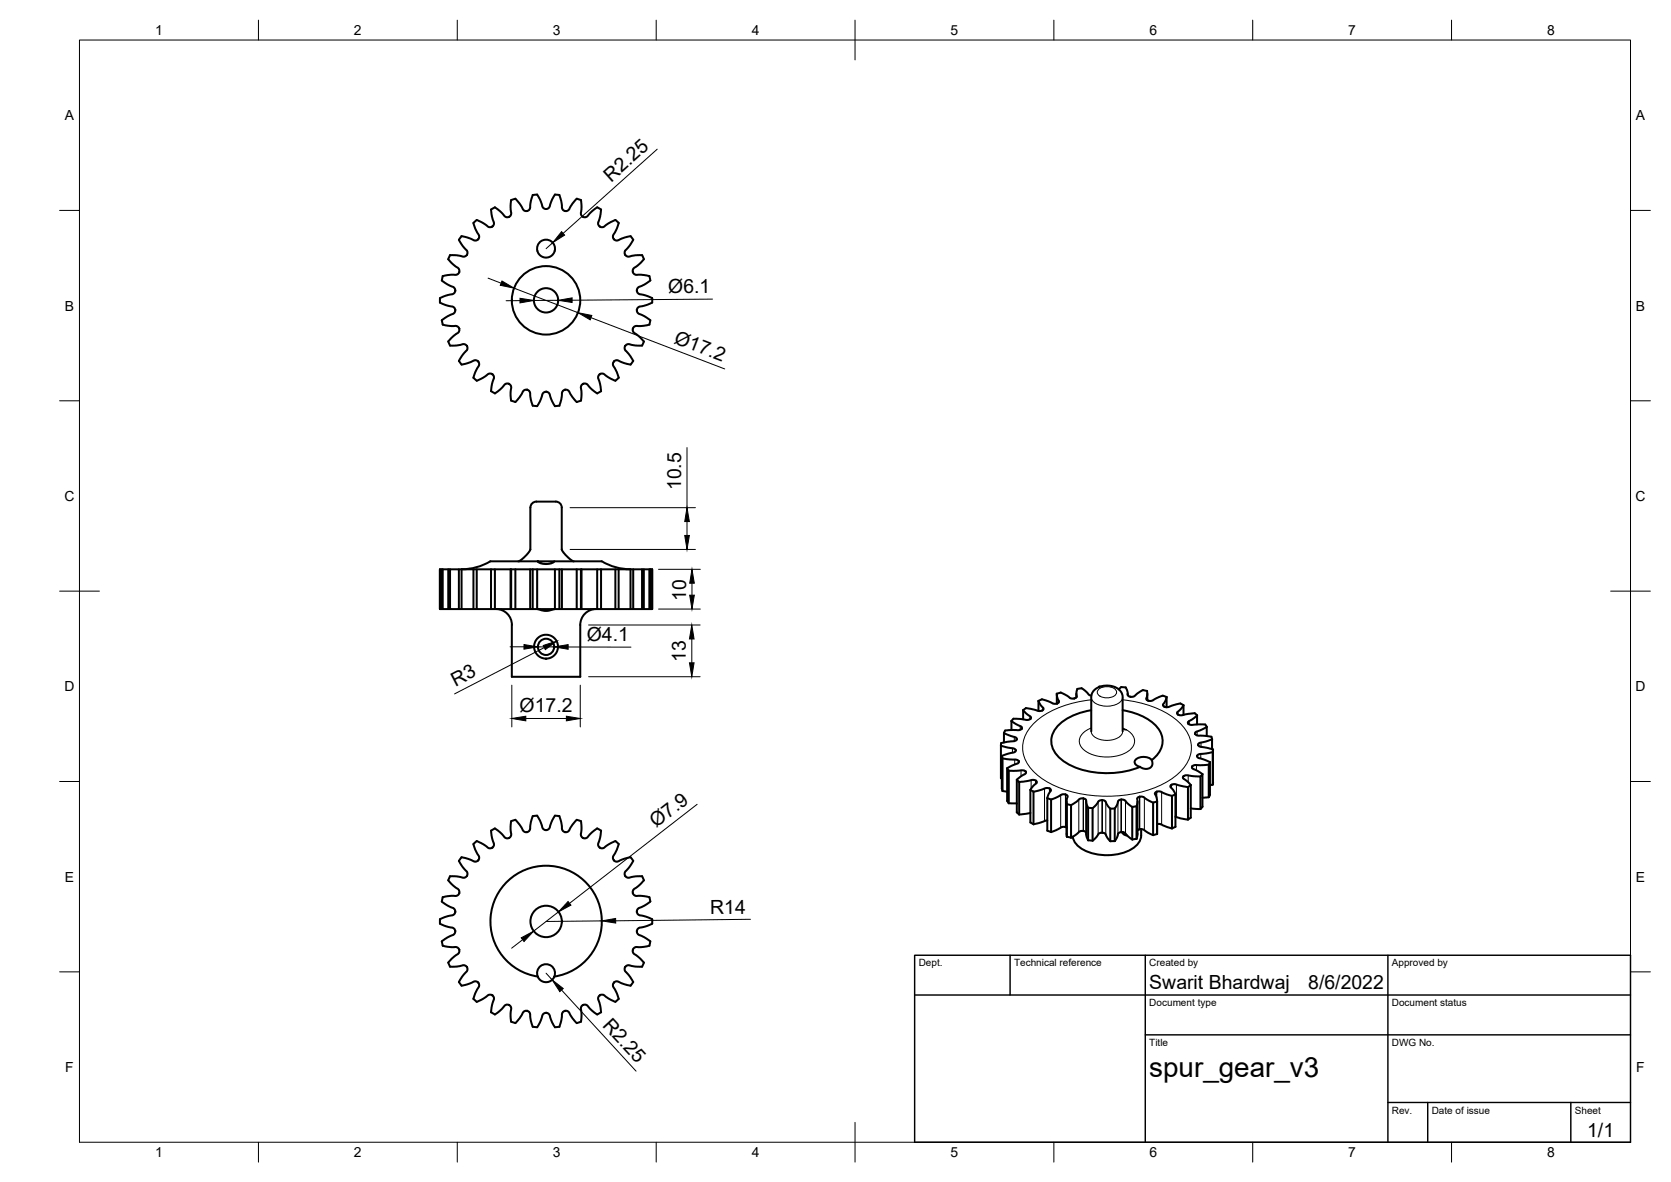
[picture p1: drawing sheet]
<svg xmlns="http://www.w3.org/2000/svg" width="420mm" height="297mm" viewBox="0 0 420 297" stroke-linecap="round" stroke-linejoin="round" font-family="sans-serif">
<!-- layer: Visible -->
<g fill="none" stroke="#000" stroke-width=".51">
<path d="M119.9 55.3l-.2 .2a1.06 1.06 0 0 0-.3 1.7l1 1.9 .1 .5-.3 .5M119.9 55.3l1.6 .8 1.4 1 .9-.2M123.8 56.9h.1M128 54.5l-.6 .1-.4-.2-1.7-1.7a1.08 1.08 0 0 0-1.8 0l.2 1.7 .5 1.6-.1 .5-.3 .4M128 54.5h.1M129.6 49.9l1 1.2 1 1.6 .6 .4 .5-.1 .5-.6 .4-2.4a1.08 1.08 0 0 1 1.5-1.1l.7 1.4 .7 1.8 .8 .4M129.6 49.9l-.3 .1a1.05 1.05 0 0 0-.9 1.5l.1 2.2-.2 .5-.3 .3M132.5 53h.1M137.3 52.5l.8-.4 .8-2.2a1.06 1.06 0 0 1 1.2-1 1.06 1.06 0 0 1 .9 1.3l.4 2.2 .7 .6M137.3 52.5h.1M142.1 53h.4l.5-.3 1.3-2a1.05 1.05 0 0 1 1.8-.4l.1 2-.2 1.4 .3 .5 .3 .3M142.1 53h.1"/>
<path d="M146.6 54.5l.6 .1 .4-.2 1.7-1.7a1.08 1.08 0 0 1 1.8 0l-.2 1.7-.5 1.6 .1 .5 .3 .4M146.7 54.5h.1M150.8 56.9h.1M154.7 55.3l-1.6 .8-1.4 1-.9-.2M154.7 55.3l.3 .2a1.07 1.07 0 0 1 .2 1.7l-1 1.9-.1 .5 .2 .5M158.5 59.4l-1.3 .3-1.9 .7h-.6l-.3-.3M158.6 59.3l.1 .3a1.08 1.08 0 0 1-.1 1.7l-1.4 1.7-.1 .4 .1 .6M112.7 65.2l1.1 1.1 1.5 1.1 .2 .5v.5M114.5 77.9l-.1 .4-.4 .5-2.1 1.1a1.06 1.06 0 0 0-.6 1.7l2.2 .3h1.2l.5 .2 .3 .5M114.5 77.9h.1M115.4 60.3l1 1.6 1 1.1 .1 .4-.1 .6M115.5 68.4l-.3 .4-.5 .3-2.4 .1a1.07 1.07 0 0 0-1.2 1.3l1.5 1 1.4 .7 .5 .7-.1 .6-.4 .3-2.5 .7a1.05 1.05 0 0 0-.9 1.5l1.7 .7 1.6 .4 .4 .4 .2 .4"/>
<path d="M115.5 68.4h.1M117.4 64l-.7 .5-2.5-.4a1.06 1.06 0 0 0-1.5 1M117.4 64h.1M120.2 60.1l-.4 .3h-.5l-2.3-.9a1.06 1.06 0 0 0-1.6 .8M120.3 60.1h.1M135.7 60.9a2.26 2.26 0 0 1 3.8 1 2.26 2.26 0 0 1-2.8 2.7l-1.1-.7a2.29 2.29 0 0 1 .1-3zM154.4 60.1h.1M157.2 64l.7 .5 2-.4h1.5M157.2 64h.1M159.1 68.4l.3 .4 .5 .3 1.2-.1 2.2 .4M159.1 68.4h.1M160.1 73.1l.2 .4 .4 .4 2.4 .6a1.06 1.06 0 0 1 .9 1.6l-1.7 .6-1.6 .4-.6 .7 .1 .5 .2 .4 2.3 1.2a1.07 1.07 0 0 1 .6 1.7"/>
<path d="M160.1 73.1h.1M160.1 77.9h.1M161.5 64.1l.4 1M161.9 65.2l-1.1 1.1-1.5 1.1-.2 .5v.5M163.3 69.4l.1 .3a1.08 1.08 0 0 1-.9 1.5l-2 1-.3 .5-.1 .4M113.2 86.9l1.5-.1 2-.3 .7 .5M115.4 90.7l.1 .2a1.03 1.03 0 0 0 1.7 .5l2.1-.9 .5 .1 .4 .3M115.5 82.6v.4l-.2 .5-1.9 1.6a1.06 1.06 0 0 0-.2 1.7M115.5 82.6h.1M117.4 87l.1 .3-.1 .7-1 1-1 1.7M117.4 87h.1M120.2 90.9l.3 .4-.1 .5-1.1 2.2a1.06 1.06 0 0 0 .6 1.7l1.6-.8 1.4-1 .9 .2"/>
<path d="M120.3 90.8h.1M123.8 94.1l.3 .4 .1 .5-.6 2.3a1.05 1.05 0 0 0 .8 1.6l1.3-1 1.3-1.3 .7-.2 .6 .3 .2 .5-.1 2.5a1.05 1.05 0 0 0 1.2 1.3M123.8 94v.1M128 96.4h.1M132.5 97.9h.1M137.3 98.5l-.8 .4-.9 2.3a1.05 1.05 0 0 1-1.7 .7l-.5-1.7-.2-1.7-.6-.6h-.5l-.5 .4-1 1.5-1 1.2M137.3 98.4h.1M142.1 97.9l-.7 .6-.4 2.5a1.08 1.08 0 0 1-1.5 1.1l-.8-1.4-.6-1.8-.8-.4M142.1 97.9h.1M146.7 96.4h.1M150.8 94.1l-.3 .4-.1 .5 .6 2.3a1.05 1.05 0 0 1-.8 1.6l-1.3-1-1.3-1.3-.7-.2-.6 .3-.3 .5 .2 2.5a1.07 1.07 0 0 1-1.2 1.3l-1-1.2-1-1.5-.5-.4h-.4M150.8 94.1l.9-.2 1.4 1 1.6 .8"/>
<path d="M150.8 94v.1M154.3 90.9l-.2 .4 .1 .5 1.1 2.2a1.06 1.06 0 0 1-.6 1.7M154.4 90.9l.3-.3 .6-.1 1.9 .8 1.3 .3M154.4 90.8h.1M157.2 87l-.1 .3 .1 .7 1.5 1.8a1.06 1.06 0 0 1-.1 1.8M157.2 87h.1M159.1 82.6v.4l.2 .5 1.5 1.2 1.1 1.1M159.2 82.6h-.1M161.4 86.9l-1.5-.1-2-.3-.7 .5M161.9 85.8l-.4 1M163.3 81.6l-2.2 .3h-1.2l-.5 .2-.3 .5M133.3 127.6v10.5l-.5 .8-1.1 1.3-1.4 .9"/>
<path d="M133.4 127.5a1.96 1.96 0 0 1 2.3-1.4h3.2a2.18 2.18 0 0 1 2.3 1v11l.6 .8 1.1 1.3 1.4 .9M110.6 143.1h53.4v10h-53.4zM111.1 143.1v10M111.3 143.1v10M112.7 143.1v10M113.2 143.1v10M115.4 143.1v10M116.1 143.1v10M119 143.1v10M119.9 143.1v10M123.3 141.1h11.9M123.3 141.1a14 14 0 0 1-7.2 2"/>
<path d="M123.5 143.1v10M124.4 143.1v10M124.7 153a4 4 0 0 1 4 4.1M128.4 143.1v10M128.5 143.1v10M128.7 157.1v13h17.2v-13M129.6 143.1v10M133.3 143.1v10M133.9 143.1v10M135.1 143.1v10M135.1 153.1l2 .4 2.4-.4M135.2 141.1h4.2l-.7 .4-1.2 .2-1.6-.2z"/>
<path d="M139.4 141.1h9.8a4.9 4.9 0 0 1 3.6 .7l3.2 1 2.5 .3v10M139.5 143.1v10M140.7 143.1v10M141.3 143.1v10M145 143.1v10M146.1 143.1v10M146.2 143.1v10M149.9 153a4 4 0 0 0-4 4.1M150.2 143.1v10M151.1 143.1v10M154.7 143.1v10M155.6 143.1v10"/>
<path d="M159.2 143.1v10M161.4 143.1v10M161.9 143.1v10M163.3 143.1v10M163.5 143.1v10M257.2 178.5a2.05 2.05 0 0 1 2.3-.3l1.8 .5 .8-.2M261.1 176.1a2.24 2.24 0 0 1 2.3 .1l1.4 .6h1M261.1 176.1l.6 1.1 .6 .7 .1 .3-.3 .3M261.1 176.1v2.6M262.1 178.5h.1M265.7 174.3a2.16 2.16 0 0 1 2.4 .4l1.2 .8h.8M265.7 174.3l.2 1.2 .4 .7-.1 .3-.4 .3"/>
<path d="M265.7 174.3v2.5M265.9 176.8h-.1M270.1 175.5h.1M270.6 174.3v.9M274.4 178.5a13.6 13.6 0 0 0-9.3 5.1 5.4 5.4 0 0 0 1.8 7.3 21 21 0 0 0 17.6 2.6l2.1-.8M274.4 174.8l-.6-.2-1.2-1.2a1.13 1.13 0 0 0-1.8-.1l-.2 1.1 .1 .7-.6 .4M276.7 172.5l-.4 .2M281.9 172.6l-.6 .6M281.9 172.7h.3a1.02 1.02 0 0 1 1.2 .9l.2 1.2 .4 .3h.7l.5-.2 2.2-1.5M282.3 178.5a13.5 13.5 0 0 1 9.3 5.1 5.5 5.5 0 0 1-2 7.4M283.5 174.3v.4M284.3 175.1h.1"/>
<path d="M287.4 173.4l1 .3M288.4 173.7l.1 1-.3 .9 .6 .5M288.5 174.3v1.7M288.8 176.1h.1M292.4 174.8l-2.6 1.3h-1M292.4 174.8l1 .4M292.8 177.6l-.4-.5 .6-.9 .3-1v2.5M292.8 177.6h.1M296.2 179.6h.1M297.6 177.2l-.7 1-.9 .8v.3l.2 .2M297.6 177.2v2.4M297.6 177.2a2.16 2.16 0 0 0-2.3-.1l-1.6 .6-.9-.1"/>
<path d="M300.4 179.2l-3.2 .6-1-.2M300.4 179.2l.6 .6M251.7 187.4v8.2l.2 .1M251.7 187.4l3.1 .7 .6 .5M251.7 186.7v.7M251.9 190l.2 .6M251.9 190v8.1l.2 .7M252.1 198.8l1.1 .2M252.1 190.6l3.4 .3 .7 .4M252.1 190.6v8.2M252.7 183.6l-.3 .6M253.2 193.1l.4 .6"/>
<path d="M253.6 193.7l3.6-.1 .5 .1 .3 .3-.3 .5-2 1.5v8.1l.6 .6M253.6 193.7v8.2M254.3 181.2l2.5 1.4 .1 .5M254.3 181.2v2.3M255.4 188.6l-.1 .3-.4 .2-3 .9M255.4 188.6h.1M255.7 185.8l-.1-.3-.3-.2-2.9-1.1v2.4M255.7 185.8l-.6 .4-3.4 .5M255.7 196l.6 .5M255.7 185.8h.1M256.2 191.3v.3l-.3 .2-2.7 1.3v8.2M256.2 191.3h.1"/>
<path d="M256.3 196.5v8.2M256.9 183.1l-.7 .4-3.5 .1M256.9 183.1h.1M257.9 193.9h.1M259.1 198.5l.8 .5M259.1 180.7l.1-.6-1.9-1.6v2.3M259.1 180.7l-.9 .2-2.4-.3a1.26 1.26 0 0 0-1.5 .6M259.1 180.7h.1M259.9 199v8.1M260.5 196.2l-1-.2-3.2 .5M260.5 196.2l.2 .3-.1 .3-.8 .8-.7 .9v8.2M260.5 196.2h.1"/>
<path d="M263.9 198.1h-1.1l-2.9 .9M263.9 198.1l.3 .3v.3l-.5 .9-.4 1M263.9 198.1h.1M267.9 199.7h-1l-2.6 1.2M267.9 199.7l.6 .4-.3 1v1M267.9 199.6v.1M274.4 183.8v-9.2l.5-.9 .7-.7 1-.5 1.5-.2 1.4 .1 1.2 .4 .9 .7 .6 .9 .1 9.4M289.6 191l.2 1.2-.7 .8-1 .2-1.5-.5M289.6 191a2.9 2.9 0 0 0-4.3 .3 1.31 1.31 0 0 0 1.4 1.4M290.8 199l-.4 .5 .5 1.7v8.4M290.8 199l1-.1 2.9 1.1M290.9 199h.1"/>
<path d="M294.6 197.2l-.3 .6 .7 .7 .6 1.1M294.6 197.2l.9-.1 3.2 .7M294.6 197.2h.1M295.6 199.6v8.2l-.9 .4M295.6 199.6l-.9 .4M297.6 195.1l-.1 .5 1.9 1.7v8.2M297.6 195.1l1-.3 3.2 .3M297.6 195.1h.1M298.7 197.8v8.2M298.8 181.9l.8 .3 2.4-.2a1.15 1.15 0 0 1 1.5 .7M298.8 181.9l-.1-.4 .2-.3 2.1-1.4v2.2M298.8 181.9h.1"/>
<path d="M299.4 197.3l-.7 .5M299.8 192.6l.7-.4h3.4v8.1l-1.6 .2M299.8 192.6l.1 .6 2.4 1.3M299.8 192.6h.1M300.5 184.4v.1M301 189.9v.3l.4 .3 2.8 1M301 189.9h.1M301.3 187.2h.1M301.8 195.1v8.2M302.3 194.5l.1 8.2-.5 .6M302.4 194.6l-.5 .5M303.4 182.7l-2.7 1.2-.2 .5 .6 .4 3.5 .4"/>
<path d="M303.4 182.7v2.3M304.2 191.5l.1 8.2-.3 .6M304.3 191.5l-.3 .7M304.6 185.2l.2 .6M304.8 188.3v-2.5l-3.1 .9-.4 .3v.4l.4 .2 3.3 .7M304.9 197.2l-.7 .1M304.9 189l-3.3 .5-.6 .4M304.9 189v8.2M305 188.3v8.2M305 196.5v.7M305 188.4v.6M115.4 216.4l1 1.6 1 1.1 .1 .3-.1 .7"/>
<path d="M119.9 211.4l-.2 .1a1.06 1.06 0 0 0-.3 1.8l1 1.9 .1 .5-.3 .5M119.9 211.4l1.6 .7 1.4 1 .9-.1M120.2 216.2l-.4 .3h-.5l-2.3-.9a1.06 1.06 0 0 0-1.6 .7M120.3 216.2h.1M123.8 213h.1M128 210.6l-.6 .1-.4-.2-1.7-1.7a1.08 1.08 0 0 0-1.8-.1l.2 1.8 .5 1.6-.1 .5-.3 .4M128 210.6h.1M129.6 206l1 1.2 1 1.6 .6 .3 .5-.1 .5-.5 .4-2.4a1.08 1.08 0 0 1 1.5-1.1l.7 1.4 .7 1.8 .8 .4M129.6 206l-.3 .1a1.05 1.05 0 0 0-.9 1.5l.1 2.2-.2 .5-.3 .3M132.5 209.1h.1M137.3 208.6l.8-.4 .8-2.2a1.06 1.06 0 0 1 1.2-1 1.06 1.06 0 0 1 .9 1.3l.4 2.2 .7 .6M137.3 208.6h.1"/>
<path d="M142.1 209.1h.4l.5-.3 1.3-2a1.05 1.05 0 0 1 1.8-.4l.1 2-.2 1.4 .3 .5 .3 .3M142.1 209.1h.1M146.6 210.6l.6 .1 .4-.2 1.7-1.7a1.08 1.08 0 0 1 1.8 0l-.2 1.7-.5 1.6 .1 .5 .3 .4M146.7 210.6h.1M150.8 213h.1M154.4 216.2h.1M154.7 211.4l-1.6 .7-1.4 1-.9-.1M154.7 211.4l.3 .1a1.07 1.07 0 0 1 .2 1.8l-1 1.9-.1 .5 .2 .5M158.5 215.4l-1.3 .3-1.9 .8h-.6l-.3-.3M158.6 215.4l.1 .3a1.08 1.08 0 0 1-.1 1.7l-1.4 1.7-.1 .3 .1 .7M253.2 201.2l.4 .6M253.6 201.9h2.1"/>
<path d="M259.1 206.7l.8 .4M259.1 204.3l-2.8 .4M263.3 200.6l1 .3M263.3 200.6v8.1l1 .4M263.3 206.2l-3.4 .9M264.3 200.9v8.2l2.7-1.3h.9M267.9 207.8h.1M267.9 207.8l.3 .1M268.2 201.4v8.9M268.2 202.1v8.2M268.2 210.3l1.1 .2M268.2 202.1l1.1 .2"/>
<path d="M269.3 202.3l2.1-1.5 .9-.2 .8 .4 .1 .9 .4 1.1M269.3 202.3v8.2M272.4 208.8h.1M272.4 208.8l.7 .5M272.4 208.8l-.9 .1-2.2 1.6M272.4 200.6h.1M273.1 201.4v8.4l.5 1.4M273.6 203v8.2M273.6 211.2l1.1 .1M273.6 203l1.1 .1M274.7 203.1v8.2M277.1 209.2h.1"/>
<path d="M277.1 209.3l.9 .3 .4 .9 .8 .9M277.1 209.3l-.8 .2-.6 .9-1 .9M277.1 201.1l-.8 .2-1.6 1.8M277.1 201.1l.9 .3 .5 1.1 .7 .7M277.1 201.1h.1M279.2 203.2v8.2M280.3 203.2h-1.1M280.3 203.2v8.2l.5-.9 .4-1 .6-.4 1 .2 1.9 1.7M280.3 211.4h-1.1M281.9 200.9l-.7 .4-.4 1-.5 .9M281.9 200.9l1 .3 .5 .6 1.3 1M281.9 209.1h.1"/>
<path d="M281.9 200.9h.1M282.1 209.1l.5 .6 .8 .3M282.5 209.1l-.3 .1M284.7 202.8v8.2M285.8 202.6l-1.1 .2M285.8 210.8l-1.1 .2M286.6 200.2l.9 .1 2.4 1.4v8.2l-2.4-1.4-.9-.1M286.6 208.4l-.6 .3M286.6 200.2l-.7 .5 .1 1-.2 .9v8.2l.2-1.1v-8.3M286.6 208.4h.1M286.6 200.2h.1M286.9 208.4a4.9 4.9 0 0 1-3.7 5.7 13.2 13.2 0 0 1-11.8-1.2 3.9 3.9 0 0 1-1.7-2.6"/>
<path d="M290.9 207.1h1l2.8 1.1M291 209.6l-1 .3M291 201.4l-1 .3M294.7 200v8.2M295.6 205.3l3.1 .7M299.4 203.1l2.4 .2M299.4 205.5l-.7 .5M112.7 221.2l1.1 1.2 1.5 1.1 .2 .5v.5M114.5 229.2l-.2 .4-.4 .4-2.4 .6a1.05 1.05 0 0 0-.9 1.5l1.7 .7 1.6 .4 .4 .3 .2 .5M114.5 234l-.1 .4-.4 .5-2.1 1.1a1.06 1.06 0 0 0-.6 1.7l2.2 .3h1.2l.5 .2 .3 .5M114.5 234h.1M114.5 229.2h.1"/>
<path d="M115.5 224.5l-.3 .4-.5 .3-2.4 .1a1.07 1.07 0 0 0-1.2 1.3l1.5 1 1.4 .6 .4 .6 .1 .4M115.5 238.7v.4l-.2 .5-1.9 1.6a1.06 1.06 0 0 0-.2 1.7M115.5 238.6v.1M115.5 224.5h.1M117.4 220.1l-.7 .5-2.5-.4a1.06 1.06 0 0 0-1.5 1M117.4 220.1h.1M157.2 220.1l.7 .5 2-.4h1.5M157.2 220.1h.1M159.1 224.5l.3 .4 .5 .3 1.2-.1 2.2 .4M159.1 238.7v.4l.2 .5 1.5 1.1 1.1 1.2M159.1 224.5h.1M159.2 238.6l-.1 .1"/>
<path d="M160.1 229.2h.1M160.1 234h.1M161.5 220.2l.4 1M161.9 221.2l-1.1 1.2-1.5 1.1-.2 .5v.5M163.3 237.7l-2.2 .3h-1.2l-.5 .2-.3 .5M163.3 225.5l.1 .2a1.08 1.08 0 0 1-.9 1.6l-2 .9-.3 .6-.1 .4 .2 .4 .4 .4 2.4 .6a1.06 1.06 0 0 1 .9 1.5l-1.7 .7-1.6 .4-.6 .6 .1 .6 .2 .4 2.3 1.2a1.07 1.07 0 0 1 .6 1.7M113.2 242.9h1.5l2-.3 .7 .4M115.4 246.8l.1 .2a1.03 1.03 0 0 0 1.7 .4l2.1-.8 .5 .1 .4 .2M117.4 243l.1 .4-.1 .7-1 1-1 1.7M117.4 243h.1M120.2 246.9l.3 .5-.1 .5-1.1 2.1a1.06 1.06 0 0 0 .6 1.8l1.6-.8 1.4-1 .9 .1M120.3 246.9h.1"/>
<path d="M123.8 250.2l.3 .4 .1 .5-.6 2.3a1.05 1.05 0 0 0 .8 1.5l1.3-.9 1.3-1.3 .7-.2 .6 .3 .2 .5-.1 2.5a1.05 1.05 0 0 0 1.2 1.3M123.8 250.1h.1M128 252.5h.1M132.5 254h.1M135.2 245.4a14 14 0 0 1-9.6-21.4 14 14 0 0 1 23.5 0 14 14 0 0 1-9.7 21.4M135.6 243.1a2.26 2.26 0 0 1 3.7 .5 2.26 2.26 0 0 1-2 3.2l-1-.2-.6-.4a2.3 2.3 0 0 1-.1-3.1zM137.3 254.5l-.8 .5-.9 2.3a1.05 1.05 0 0 1-1.7 .7l-.5-1.7-.2-1.7-.6-.6h-.5l-.5 .3-1 1.6-1 1.2M137.3 254.5h.1M142.1 254l-.7 .6-.4 2.5a1.08 1.08 0 0 1-1.5 1.1l-.8-1.4-.6-1.8-.8-.5M142.1 254h.1M146.7 252.5h.1M150.8 250.2l-.3 .4-.1 .5 .6 2.3a1.05 1.05 0 0 1-.8 1.5l-1.3-.9-1.3-1.3-.7-.2-.6 .3-.3 .5 .2 2.5a1.07 1.07 0 0 1-1.2 1.3l-1-1.2-1-1.6-.5-.3h-.4"/>
<path d="M150.8 250.1l.9-.1 1.4 1 1.6 .8M150.8 250.1h.1M154.3 246.9l-.2 .5 .1 .5 1.1 2.1a1.06 1.06 0 0 1-.6 1.8M154.4 246.9l.3-.2 .6-.1 1.9 .8 1.3 .3M154.4 246.9h.1M157.2 243l-.1 .4 .1 .7 1.5 1.8a1.06 1.06 0 0 1-.1 1.8M157.2 243h.1M161.4 242.9h-1.5l-2-.3-.7 .4M161.9 241.9l-.4 1"/>
<circle cx="137.3" cy="75.5" r="3.1"/>
<circle cx="137.3" cy="75.5" r="8.6"/>
<circle cx="137.3" cy="162.5" r="3"/>
<circle cx="137.3" cy="162.6" r="2.04"/>
<circle cx="137.3" cy="231.6" r="3.9"/>
</g>
<!-- layer: Visible Narrow -->
<g fill="none" stroke="#000" stroke-width=".25">
<path d="M259 180v.8M262.2 177.8v.6M266.2 176.1v.4M270.7 174.9v.2M274.4 175.2a3.5 3.5 0 0 0 3.9 2.3 3.5 3.5 0 0 0 4-2.3M274.4 175.9a23.4 23.4 0 0 0-15 6.5 8 8 0 0 0 1 12 26.9 26.9 0 0 0 18 5.7 28.7 28.7 0 0 0 16.8-4.8 8.8 8.8 0 0 0 4-9.7 13.7 13.7 0 0 0-7.9-7.4 30 30 0 0 0-9-2.3M276.2 173.3a3.3 3.3 0 0 1 4.5 .3 1.53 1.53 0 0 1-1.7 1.7 2.59 2.59 0 0 1-3.1-1.3zM283.5 174.5v.1M288.2 175.4v.3M292.5 176.9v.5M296.2 178.8v.8M254.6 188v1.2"/>
<path d="M255 185.2v1.1M255.1 190.9v1.2M255.4 188.6h.1M256.2 191.3v.3v-.3M256.5 182.5v.9M256.7 193.6v1.5M257.9 194.4v-.5v.5M259.3 196.1v2.1M260.5 196.2v.7v-.7M262.6 198.1v8.2M263.9 199.2v-1.1v1.1M266.7 199.8v8.2"/>
<path d="M274.4 183.8l.2 .8 .8 .7 1.2 .6 1.4 .2 1.8-.2 1.5-.6 .7-.7 .3-.8M274.4 183l-1.6 .8-1.1 1.2-.3 1.1 .2 1.1 .7 1 1.5 1.1 1.9 .6 2 .3h2l2.3-.6 1.5-.7 1.1-.9 .6-1.3v-1.1l-.6-1.1-1.3-1.1M282.3 183l1 .4-1-.2M292.1 199v8.2M294.6 197.2v.8v-.8M295.8 197.2v8.1M297.6 195.1v.6v-.6M298.8 194.8v1.8M299 181.2v.9M299.8 192.6v.4v-.4M300.8 192.3v1.3M301 189.9v.2v-.2"/>
<path d="M301 183.8v1M301.9 189.5v1.1M302 186.6v1.1M267.9 207.8v-8.1v8.1M271.3 200.9v8.2M272.4 200.6v8.2v-8.2M276.1 201.5v8.2M277.1 201.1v8.2v-8.2M278 201.6v8.1M281.1 201.5v8.1M281.9 200.9v8.2v-8.2M283 201.3v8.2"/>
<path d="M286.6 200.2v8.2v-8.2M287.7 200.4v8.2M290.8 200.5v-1.5v1.5"/>
</g>
<!-- layer: Border -->
<g fill="none" stroke="#000" stroke-width=".25">
<path d="M20 10.1h390v276.9h-390zM65 5.1v5M115 5.1v5M165 5.1v5M215 5.1v10M265 5.1v5M315 5.1v5M365 5.1v5M15 52.9h5M410 52.9h5M15 100.7h5M410 100.7h5"/>
<path d="M15 148.6h10M405 148.6h10M15 196.4h5M410 196.4h5M15 244.2h5M410 244.2h5M65 287v5M115 287v5M165 287v5M215 282.1v9.9M265 287v5M315 287v5"/>
<path d="M365 287v5"/>
</g>
<!-- layer: TitleBlock -->
<path d="M230 240.1h180v46.9h-180zM230 250h180M254 240.1v9.9M288 240.1v46.9M349 240.1v46.9M288 260.1h122M349 277.1h61M359 277.1v9.9M395 277.1v9.9" fill="none" stroke="#000" stroke-width=".36"/>
<!-- layer: Dimensions -->
<g fill="none" stroke="#000" stroke-width=".25">
<path d="M165.2 37.5l-23.6 21.2M122.7 69.9l3.3 1.3M129.3 72.4l16 6.2M130.7 75.6h-3.4M139 61l-1.7 1.5M140.4 75.5h-6.1M148.6 79.8l33.6 12.9M179.2 75.2l-35.4 .2M172.7 112.5v15.1M143.3 138.1h31.6M143.3 127.6h31.6M172.7 131.1v3.5"/>
<path d="M148 157.1h28M165.6 153.1h10.5M165.6 143.1h10.5M174 146.6v3M128.2 162.5h3.5M128.7 172.2v10.5M135.3 162.6h4M136.9 162.7l-22.6 11.7M142.9 162.6h15.7M145.9 172.2v10.5M148 170.1h28M173.9 160.6v6"/>
<path d="M132.2 180.6h10.2M175.3 202.1l-32.1 24.9M131.4 236.1l-2.7 2.2M140.4 229.2l-6.2 4.8M151.3 231.4l-14 .2M188.7 231l-33.9 .4M137.3 244.6l1.5 1.6M141.2 248.8l18.7 20.4"/>
</g>
<g fill="#000" stroke="#000" stroke-width=".25">
<path d="M141.2 58.2l.8 .9-3 1.9zM126.2 70.6l3.1 1.8-3.5-.7zM130.7 75l3.6 .5-3.6 .6zM140.4 75.5l3.4-.6v1.1zM145.3 78.6l3.5 .7-.4 1.1zM172.2 134.6h1.1l-.6 3.5zM172.7 127.6l.6 3.5h-1.1zM173.4 149.6h1.2l-.6 3.5zM174 143.1l.6 3.5h-1.2zM131.8 162l3.5 .6-3.6 .5zM128.7 180.6l3.5-.6v1.2zM136.6 162.2l3.4-1.1-2.9 2.1z"/>
<path d="M142.4 180l3.5 .6-3.5 .6zM139.3 162.6l3.6-.6v1.2zM173.9 157.1l.6 3.5h-1.1zM173.4 166.6h1.1l-.6 3.5zM131.1 235.7l3.1-1.7-2.4 2.6zM142.8 226.6l.8 .9-3.2 1.7zM151.3 231.4l3.5-.6v1.2zM138.8 246.2l2.8 2.2-.8 .8z"/>
</g>
<text font-size="7" x="289" y="270.6">spur_gear_v3</text>
<g font-size="4.9">
<text x="153.6" y="45.9" transform="rotate(-42 153.6 45.9)">R2.25</text>
<text x="168" y="73.7">Ø6.1</text>
<text x="169.3" y="86.1" transform="rotate(21 169.3 86.1)">Ø17.2</text>
<text x="171.3" y="123.2" transform="rotate(-90 171.3 123.2)">10.5</text>
<text x="172.5" y="150.9" transform="rotate(-90 172.5 150.9)">10</text>
<text x="147.6" y="161.1">Ø4.1</text>
<text x="172.5" y="166.4" transform="rotate(-90 172.5 166.4)">13</text>
<text x="114.5" y="172.6" transform="rotate(-27 114.5 172.6)">R3</text>
<text x="130.7" y="179">Ø17.2</text>
<text x="165" y="208.1" transform="rotate(-38 165 208.1)">Ø7.9</text>
<text x="178.6" y="229.7" transform="rotate(-1 178.6 229.7)">R14</text>
<text x="289" y="248.5">Swarit Bhardwaj</text>
<text x="329" y="248.5">8/6/2022</text>
<text x="151.4" y="257.7" transform="rotate(47 151.4 257.7)">R2.25</text>
<text x="399.1" y="285.7">1/1</text>
</g>
<g font-size="3.5">
<text x="39" y="8.8">1</text>
<text x="89" y="8.8">2</text>
<text x="139" y="8.8">3</text>
<text x="189" y="8.8">4</text>
<text x="239" y="8.8">5</text>
<text x="289" y="8.8">6</text>
<text x="339" y="8.8">7</text>
<text x="389" y="8.8">8</text>
<text x="16.3" y="30.2">A</text>
<text x="411.3" y="30.2">A</text>
<text x="16.3" y="78">B</text>
<text x="411.3" y="78">B</text>
<text x="16.2" y="125.9">C</text>
<text x="411.2" y="125.9">C</text>
<text x="16.2" y="173.7">D</text>
<text x="411.2" y="173.7">D</text>
<text x="16.3" y="221.6">E</text>
<text x="411.3" y="221.6">E</text>
<text x="16.4" y="269.4">F</text>
<text x="411.4" y="269.4">F</text>
<text x="39" y="290.8">1</text>
<text x="89" y="290.8">2</text>
<text x="139" y="290.8">3</text>
<text x="189" y="290.8">4</text>
<text x="239" y="290.8">5</text>
<text x="289" y="290.8">6</text>
<text x="339" y="290.8">7</text>
<text x="389" y="290.8">8</text>
</g>
<g font-size="2.5">
<text x="231" y="242.9">Dept.</text>
<text x="255" y="242.9">Technical reference</text>
<text x="289" y="242.9">Created by</text>
<text x="350" y="242.9">Approved by</text>
<text x="289" y="252.8">Document type</text>
<text x="350" y="252.8">Document status</text>
<text x="289" y="262.9">Title</text>
<text x="350" y="262.9">DWG No.</text>
<text x="350" y="279.9">Rev.</text>
<text x="360" y="279.9">Date of issue</text>
<text x="396" y="279.9">Sheet</text>
</g>
</svg>
